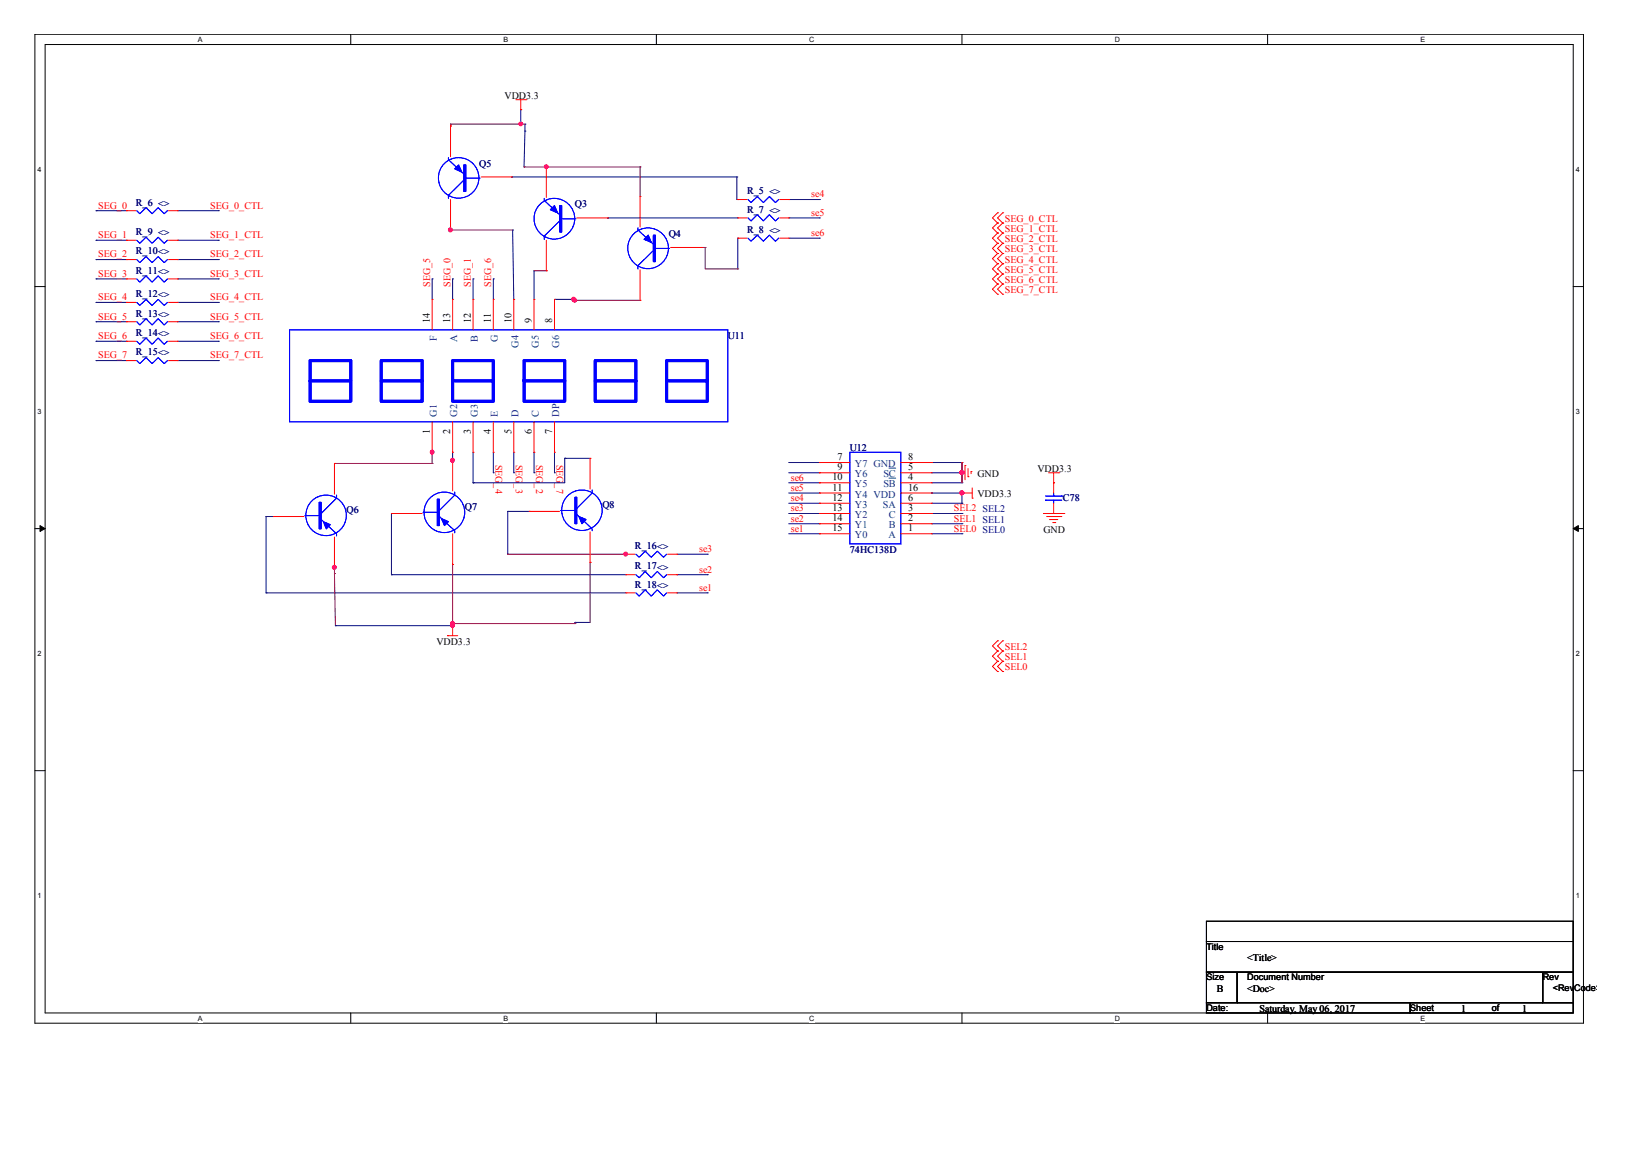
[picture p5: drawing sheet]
<svg xmlns="http://www.w3.org/2000/svg" width="297mm" height="210mm" viewBox="0 0 297 210" stroke-linecap="round" stroke-linejoin="round" font-family="sans-serif">
<path d="M6.3 6.2h281.9v179.9h-281.9zM8.2 8.1h278.1v176.1h-278.1z" fill="none" stroke="#000" stroke-width=".18"/>
<g fill="#fff">
<path d="M36 6.4h.8v1.5h-.8z"/>
<path d="M36 184.5h.8v1.4h-.8z"/>
</g>
<path d="M63.8 6.2v1.9M63.8 184.2v1.9" fill="none" stroke="#000" stroke-width=".18"/>
<g fill="#fff">
<path d="M91.7 6.4h.8v1.5h-.8z"/>
<path d="M91.7 184.5h.8v1.4h-.8z"/>
</g>
<path d="M119.5 6.2v1.9M119.5 184.2v1.9" fill="none" stroke="#000" stroke-width=".18"/>
<g fill="#fff">
<path d="M147.3 6.4h.9v1.5h-.9z"/>
<path d="M147.3 184.5h.9v1.4h-.9z"/>
</g>
<path d="M175.1 6.2v1.9M175.1 184.2v1.9" fill="none" stroke="#000" stroke-width=".18"/>
<g fill="#fff">
<path d="M202.9 6.4h.9v1.5h-.9z"/>
<path d="M202.9 184.5h.9v1.4h-.9z"/>
</g>
<path d="M230.7 6.2v1.9M230.7 184.2v1.9" fill="none" stroke="#000" stroke-width=".18"/>
<g fill="#fff">
<path d="M258.5 6.4h.9v1.5h-.9z"/>
<path d="M258.5 184.5h.9v1.4h-.9z"/>
<path d="M6.8 30.1h.7v1.5h-.7z"/>
<path d="M286.8 30.1h.7v1.5h-.7z"/>
<path d="M6.8 74.1h.7v1.5h-.7z"/>
<path d="M286.8 74.1h.7v1.5h-.7z"/>
</g>
<path d="M6.3 52.1h1.9M286.3 52.1h1.9" fill="none" stroke="#000" stroke-width=".18"/>
<g fill="#fff">
<path d="M6.8 118.2h.7v1.4h-.7z"/>
<path d="M286.8 118.2h.7v1.4h-.7z"/>
</g>
<path d="M6.3 96.2h1.9M286.3 96.2h1.9" fill="none" stroke="#000" stroke-width=".18"/>
<g fill="#000" stroke="#000" stroke-width=".18">
<path d="M7.3 95.6l.9 .6-.9 .5z" fill-rule="evenodd"/>
<path d="M286.3 96.2l1-.6v1.1z" fill-rule="evenodd"/>
</g>
<g fill="#fff">
<path d="M6.8 162.2h.7v1.5h-.7z"/>
<path d="M286.8 162.2h.7v1.5h-.7z"/>
</g>
<path d="M6.3 140.2h1.9M286.3 140.2h1.9M219.6 167.6h66.7v3.7h-66.7zM219.6 171.3h66.7v5.5h-66.7zM219.6 176.8h5.6v5.6h-5.6zM225.2 176.8h55.6v5.6h-55.6zM280.8 176.8h5.5v5.6h-5.5zM219.6 182.4h37.1v1.8h-37.1zM256.7 182.4h29.6v1.8h-29.6z" fill="none" stroke="#000" stroke-width=".18"/>
<g fill="none" stroke="#000080" stroke-width=".18">
<path d="M94.8 20h.1M94.8 20v2.6M17.5 38.3h.1M17.5 38.3h5.5M32.3 38.3h7.5M39.8 38.3h.1M93.1 32.2h.1M93.1 32.2h41M95.5 23.8h.1M95.5 22.6h.1M95.5 23.8l-.1 6.6M95.5 22.6v1.2"/>
<path d="M110.6 39.6h.1M110.6 39.6h23.7M134.1 32.2h.1M134.1 32.2v4.1M143.6 39.6h5.5M143.6 36.3h5.5M149.1 39.6h.1M149.1 36.3h.1M17.5 43.7h.1M17.5 47.2h.1M17.5 50.7h.1M17.5 55h.1"/>
<path d="M17.5 58.5h.1M17.5 50.7h5.5M17.5 47.2h5.5M17.5 43.7h5.5M17.5 55h5.5M17.5 58.5h5.5M32.3 50.7h7.5M32.3 47.2h7.5M32.3 43.7h7.5M32.3 55h7.5M32.3 58.5h7.5M39.8 50.7h.1"/>
<path d="M39.8 47.2h.1M39.8 43.7h.1M39.8 55h.1M39.8 58.5h.1M78.7 50.7h.1M78.7 50.7v3.8M82.4 50.7h.1M82.4 50.7v3.8M86.1 50.7h.1M86.1 50.7v3.8M89.8 50.7h.1M89.8 50.7v3.8"/>
<path d="M93.3 41.8h.1M93.3 41.8l.2 12.7M97.2 49.2h.1M97.2 49.2v5.3M100.9 54.5h3.7M104.4 54.5h.1M104.6 54.5h.1M134.3 43.3h.1M134.3 43.3v5.6M143.6 43.3h5.5M149.1 43.3h.1M17.5 62.1h.1"/>
<path d="M17.5 65.6h.1M17.5 62.1h5.5M17.5 65.6h5.5M32.3 62.1h7.5M32.3 65.6h7.5M39.8 62.1h.1M39.8 65.6h.1M48.4 94h.1M48.4 94v13.8M48.4 94h1.3M71.2 93.4h.1M71.2 93.4v11.1"/>
<path d="M82.4 83.7h.1M82.4 82.3v1.8M86.1 87.8h.1M86.1 82.3v5.5M89.8 86h.1M89.8 82.3v3.7M92.4 93h.1M92.4 93h3.9M92.4 93v7.8M93.5 86h.1M93.5 82.3v3.7M96.3 93h.1"/>
<path d="M97.2 86h.1M97.2 82.3v3.7M100.9 86h.1M100.9 82.3v3.7M102.8 83.4h.1M102.8 83.4v4.4h-16.7M102.8 83.4h4.6M143.6 84.1h5.5M143.6 86h5.5M143.6 87.8h5.5M143.6 95.3h5.5M143.6 93.4h5.5"/>
<path d="M143.6 97.1h5.5M143.6 89.7h5.5M143.6 91.5h5.5M149.1 84.1h.1M149.1 86h.1M149.1 87.8h.1M149.1 89.7h.1M149.1 91.5h.1M149.1 93.4h.1M149.1 95.3h.1M149.1 97.1h.1M169.5 86h.1"/>
<path d="M169.5 89.7h.1M169.5 84.1h5.6M169.5 86h5.6M169.5 87.8h5.6M169.5 95.3h5.6M169.5 93.4h5.6M169.5 97.1h5.6M169.5 89.7h5.6M169.5 91.5h5.6M175.1 87.8h.1M175.1 95.3h.1M175.1 93.4h.1"/>
<path d="M175.1 97.1h.1M175.1 86h.1M175.1 84.1h.1M175.1 91.5h.1M175.1 89.7h.1M175.1 84.1v3.7M175.1 89.7v1.8M48.4 107.8h.1M48.4 107.8h65.5M61 113.8h.1M61 113.8h21.4M71.2 104.5h.1"/>
<path d="M71.2 104.5h42.7M104.6 113.2h.1M104.6 113.2h2.8M123.2 107.8h5.5M123.2 100.8h5.5M123.2 104.5h5.5M128.7 100.8h.1M128.7 107.8h.1M128.7 104.5h.1"/>
</g>
<g fill="#f0f" stroke="#f0f" stroke-width=".18">
<circle cx="82.4" cy="83.7" r=".37"/>
<circle cx="175.1" cy="85.9" r=".36"/>
<circle cx="175.1" cy="89.6" r=".37"/>
<circle cx="99.4" cy="30.3" r=".36"/>
<circle cx="104.6" cy="54.6" r=".34"/>
<circle cx="104.4" cy="54.4" r=".37"/>
<circle cx="82" cy="41.8" r=".37"/>
<circle cx="94.8" cy="22.5" r=".34"/>
<circle cx="60.8" cy="103.2" r=".37"/>
<circle cx="78.6" cy="82.2" r=".35"/>
<circle cx="82.4" cy="113.8" r=".36"/>
<circle cx="113.9" cy="100.8" r=".35"/>
<circle cx="82.4" cy="113.4" r=".37"/>
</g>
<g fill="none" stroke="#800040" stroke-width=".18">
<path d="M82 22.6h.1M82 22.9h.1M82 22.6h13.5M82 22.6v.3M94.8 22.6h.1M95.4 30.4h.1M95.4 30.4h21.1M99.4 30.4h.1M116.5 30.4h.1M116.5 30.4v5.3M134.1 36.3h.2M134.3 36.3h.1"/>
<path d="M81.8 41.8h.1M81.8 41.8h11.5M82 41.8h.1M97.2 49.2h2.2M99.4 49.2h.1M104.4 54.6h.1M104.4 54.6h12.1M104.4 54.5v.1M104.6 54.6h.1M104.6 54.5v.1M127.6 45h.1M127.6 45h.8"/>
<path d="M128.4 45h.1M128.4 45v3.9h5.9M134.3 48.9h.1M60.9 84.3h.1M60.9 84.3h17.8M78.7 82.3h.1M78.7 84.3h.1M78.7 82.1v2.2M60.7 103.2h.1M60.7 103.2h.2M60.9 104.3h.1M60.9 103.2h.1"/>
<path d="M60.9 104.3l.1 9.5M60.9 103.2v1.1M82.4 113.4h.1M82.4 113.8h.1M82.4 102.7v11.1M82.4 113.4h22.2M92.4 100.8h.1M92.4 100.8h21.7M104.6 113.4h.1M104.6 113.2v.2M107.4 102.3h.1M107.4 102.3v10.9"/>
<path d="M113.9 100.8h.1"/>
</g>
<g fill="none" stroke="#f00" stroke-width=".18">
<path d="M93.9 18.1h1.8M94.8 20h.1M94.8 18.1v1.9M95.7 18.1h.1M23 38.3h.1M23 38.3h1.7M30.6 38.3h1.7M32.3 38.3h.1M82 22.9h.1M82 22.9v5.6M82 36.3v5.5M87.6 32.2h5.5"/>
<path d="M93.1 32.2h.1M99.4 30.4h.1M99.4 30.4v5.5M105 39.6h5.6M110.6 39.6h.1M116.5 35.7h.1M116.5 35.7v5.6M134.3 39.6h.1M134.3 36.3h.1M134.3 39.6h1.7M134.3 36.3h1.7M141.9 39.6h1.7"/>
<path d="M141.9 36.3h1.7M143.6 39.6h.1M143.6 36.3h.1M181.6 38.7h.1M181.6 38.7l-1 .9 1 1M182.5 38.7h.1M182.5 38.7l-.9 .9 .9 1M23 47.2h.1M23 43.7h.1M23 55h.1M23 58.5h.1M23 50.7h.1"/>
<path d="M23 47.2h1.7M23 43.7h1.7M23 55h1.7M23 58.5h1.7M23 50.7h1.7M30.6 47.2h1.7M30.6 43.7h1.7M30.6 55h1.7M30.6 58.5h1.7M30.6 50.7h1.7M32.3 47.2h.1M32.3 43.7h.1"/>
<path d="M32.3 55h.1M32.3 58.5h.1M32.3 50.7h.1M78.7 54.5h.1M78.7 54.5v5.5M82 41.8h.1M82.4 54.5h.1M82.4 54.5v5.5M86.1 54.5h.1M86.1 54.5v5.5M89.8 54.5h.1M89.8 54.5v5.5"/>
<path d="M93.5 54.5h.1M93.5 54.5v5.5M97.2 54.5h.1M97.2 54.5v5.5M99.4 49.2h.1M99.4 43.7v5.5M100.9 54.5h.1M100.9 54.5v5.5M116.5 54.6h.1M116.5 49.1v5.5M122 45h5.6M127.6 45h.1"/>
<path d="M134.3 43.3h.1M134.3 43.3h1.7M141.9 43.3h1.7M143.6 43.3h.1M181.6 40.6h.1M181.6 42.4h.1M181.6 44.3h.1M181.6 46.1h.1M181.6 48h.1M181.6 49.8h.1M181.6 51.7h.1M181.6 53.5h.1"/>
<path d="M181.6 42.4l-1 .9 1 1M181.6 44.3l-1 .9 1 .9M181.6 46.1l-1 .9 1 1M181.6 48l-1 .9 1 .9M181.6 40.6l-1 .9 1 .9M181.6 51.7l-1 .9 1 .9M181.6 49.8l-1 .9 1 1M182.5 40.6h.1M182.5 44.3h.1M182.5 42.4h.1M182.5 46.1h.1M182.5 48h.1"/>
<path d="M182.5 49.8h.1M182.5 53.5h.1M182.5 51.7h.1M182.5 42.4l-.9 .9 .9 1M182.5 44.3l-.9 .9 .9 .9M182.5 46.1l-.9 .9 .9 1M182.5 48l-.9 .9 .9 .9M182.5 40.6l-.9 .9 .9 .9M182.5 51.7l-.9 .9 .9 .9M182.5 49.8l-.9 .9 .9 1M23 65.6h.1M23 62.1h.1"/>
<path d="M23 65.6h1.7M23 62.1h1.7M30.6 65.6h1.7M30.6 62.1h1.7M32.3 65.6h.1M32.3 62.1h.1M78.7 76.7v5.6M82.4 76.7v5.6M86.1 76.7v5.6M89.8 76.7v5.6M93.5 76.7v5.6M97.2 76.7v5.6"/>
<path d="M100.9 76.7v5.6M49.7 94h.1M49.7 94h5.6M60.9 84.3h.1M60.9 84.3v5.6M60.9 97.7v5.5M71.2 93.4h.1M71.2 93.4h5.6M78.7 82.3h.1M82.4 83.7h.1M82.4 82.3h.1M82.4 83.7v5.6"/>
<path d="M82.4 97.1v5.6M86.1 82.3h.1M89.8 82.3h.1M93.5 82.3h.1M96.3 93h.1M96.3 93h5.6M97.2 82.3h.1M100.9 82.3h.1M107.4 83.4h.1M107.4 83.4v5.6M107.4 96.7v5.6M149.1 84.1h.1"/>
<path d="M149.1 86h.1M149.1 87.8h.1M149.1 89.7h.1M149.1 91.5h.1M149.1 93.4h.1M149.1 95.3h.1M149.1 97.1h.1M149.1 86h5.6M149.1 93.4h5.6M149.1 89.7h5.6M149.1 84.1h5.6M149.1 87.8h5.6"/>
<path d="M149.1 91.5h5.6M149.1 95.3h5.6M149.1 97.1h5.6M164 86h5.5M164 93.4h5.5M164 89.7h5.5M164 84.1h5.5M164 87.8h5.5M164 91.5h5.5M164 95.3h5.5M164 97.1h5.5M169.5 97.1h.1"/>
<path d="M169.5 95.3h.1M169.5 93.4h.1M169.5 91.5h.1M169.5 89.7h.1M169.5 87.8h.1M169.5 86h.1M169.5 84.1h.1M175.1 89.7h.1M175.1 84.1h.1M175.1 89.7h1.9M175.1 84.1v3.7M175.6 84.7h.1"/>
<path d="M175.6 84.7v2.6M176.2 86.7h.1M176.2 85.2v1.5M176.7 85.8h.1M176.7 85.8v.4M177 90.6h.1M177 88.7v1.9M189.9 93.4h3.7M190.5 94h2.6M190.8 86h1.9M191.1 94.5h.1M191.1 94.5h1.4"/>
<path d="M191.6 95.1h.4M191.8 87.8h.1M191.8 93.4h.1M191.8 86v3.7M191.8 91.5v1.9M192 95.1h.1M192.7 86h.1M193.1 94h.1M193.6 93.4h.1M60.9 103.2h.1M81.4 115.6h.1M81.4 115.6h1.9"/>
<path d="M82.4 113.8h.1M82.4 102.7h.1M82.4 113.8v1.8M107.4 102.3h.1M113.9 100.8h.1M113.9 107.8h.1M113.9 104.5h.1M113.9 100.8h1.7M113.9 107.8h1.7M113.9 104.5h1.7M121.5 100.8h1.7M121.5 107.8h1.7"/>
<path d="M121.5 104.5h1.7M123.2 100.8h.1M123.2 107.8h.1M123.2 104.5h.1M181.6 116.6h.1M181.6 118.4h.1M181.6 116.6l-1 .9 1 .9M181.6 118.4l-1 1 1 .9M182.5 118.4h.1M182.5 116.6h.1M182.5 116.6l-.9 .9 .9 .9M182.5 118.4l-.9 1 .9 .9"/>
<path d="M181.6 120.3h.1M181.6 122.1h.1M181.6 120.3l-1 .9 1 .9M182.5 120.3h.1M182.5 122.1h.1M182.5 120.3l-.9 .9 .9 .9"/>
</g>
<g fill="none" stroke="#00f" stroke-width=".18">
<path d="M24.9 38.3l.5 .6 1.2-1.1 1.1 1.1 1.1-1.1 1.1 1.1 .6-.6M81.6 28.7v.4l2.8 2.5M84.4 32.8l-2.8 2.7v.6M84.8 32.4h2.6M99.1 36.1v.4l2.8 2.5M102.2 39.8h2.6M136.1 39.6l.6 .6 1.1-1.2 1.1 1.2 1.1-1.2 1.1 1.2 .6-.6M136.1 36.3l.6 .5 1.1-1.1 1.1 1.1 1.1-1.1 1.1 1.1 .6-.5M24.9 47.2l.5 .6 1.2-1.1 1.1 1.1 1.1-1.1 1.1 1.1 .6-.6M24.9 43.7l.5 .6 1.2-1.1 1.1 1.1 1.1-1.1 1.1 1.1 .6-.6M24.9 55l.5 .6 1.2-1.1 1.1 1.1 1.1-1.1 1.1 1.1 .6-.6M24.9 58.5l.5 .6 1.2-1.1 1.1 1.1 1.1-1.1 1.1 1.1 .6-.6"/>
<path d="M24.9 50.7l.5 .6 1.2-1.1 1.1 1.1 1.1-1.1 1.1 1.1 .6-.6M101.9 40.2l-2.8 2.7v.6M116.1 41.5v.3l2.8 2.6M118.9 45.6l-2.8 2.7v.6M119.3 45.2h2.6M136.1 43.3l.6 .6 1.1-1.1 1.1 1.1 1.1-1.1 1.1 1.1 .6-.6M24.9 65.6l.5 .5 1.2-1.1 1.1 1.1 1.1-1.1 1.1 1.1 .6-.5M24.9 62.1l.5 .5 1.2-1.1 1.1 1.1 1.1-1.1 1.1 1.1 .6-.5M52.7 60h79.8v16.7h-79.8zM55.5 93.8h2.6M58.5 94.5l2.8 2.6v.4M61.3 90.1v.5l-2.8 2.8"/>
<path d="M77 93.2h2.6M80 94l2.8 2.5v.4M82.8 89.5v.6l-2.8 2.8M102 92.9h2.6M105 93.6l2.8 2.6v.3M107.8 89.1v.6l-2.8 2.8M154.7 82.3h9.3v16.6h-9.3zM190.3 91h.1M190.3 90.2h3M190.3 91h3M191.8 89.7v.5M191.8 91v.5"/>
<path d="M193.3 90.2h.1M115.7 100.8l.6 .6 1.1-1.1 1.1 1.1 1.1-1.1 1.2 1.1 .5-.6M115.7 107.8l.6 .6 1.1-1.1 1.1 1.1 1.1-1.1 1.2 1.1 .5-.6M115.7 104.5l.6 .6 1.1-1.2 1.1 1.2 1.1-1.2 1.2 1.2 .5-.6"/>
<circle cx="83.5" cy="32.4" r="3.7"/>
<circle cx="100.9" cy="39.8" r="3.7"/>
<circle cx="118" cy="45.2" r="3.7"/>
<circle cx="59.3" cy="93.7" r="3.7"/>
<circle cx="80.9" cy="93.2" r="3.7"/>
<circle cx="105.9" cy="92.8" r="3.7"/>
</g>
<g fill="#00f" stroke="#00f" stroke-width=".18">
<path d="M118.9 42.8h.4v4.8h-.4z" fill-rule="evenodd"/>
<path d="M118 42.8l.5 1.3-1.3-.6z" fill-rule="evenodd"/>
<path d="M118.9 42.8h.4v4.8h-.4z" fill-rule="evenodd"/>
<path d="M118 42.8l.5 1.3-1.3-.6z" fill-rule="evenodd"/>
<path d="M101.9 37.4h.3v4.8h-.3z" fill-rule="evenodd"/>
<path d="M100.9 37.4l.6 1.3-1.3-.5z" fill-rule="evenodd"/>
<path d="M101.9 37.4h.3v4.8h-.3z" fill-rule="evenodd"/>
<path d="M100.9 37.4l.6 1.3-1.3-.5z" fill-rule="evenodd"/>
<path d="M79.6 90.8h.4v4.8h-.4z" fill-rule="evenodd"/>
<path d="M80.3 94.3l1.3 .6-.7 .7z" fill-rule="evenodd"/>
<path d="M79.6 90.8h.4v4.8h-.4z" fill-rule="evenodd"/>
<path d="M80.3 94.3l1.3 .6-.7 .7z" fill-rule="evenodd"/>
<path d="M58.1 91.4h.4v4.8h-.4z" fill-rule="evenodd"/>
<path d="M58.8 94.9l1.3 .5-.7 .8z" fill-rule="evenodd"/>
<path d="M58.1 91.4h.4v4.8h-.4z" fill-rule="evenodd"/>
<path d="M58.8 94.9l1.3 .5-.7 .8z" fill-rule="evenodd"/>
<path d="M84.4 30h.4v4.8h-.4z" fill-rule="evenodd"/>
<path d="M83.5 30l.5 1.3-1.2-.6z" fill-rule="evenodd"/>
<path d="M84.4 30h.4v4.8h-.4z" fill-rule="evenodd"/>
<path d="M83.5 30l.5 1.3-1.2-.6z" fill-rule="evenodd"/>
<path d="M104.6 90.4h.4v4.9h-.4z" fill-rule="evenodd"/>
<path d="M105.4 94l1.3 .5-.8 .8z" fill-rule="evenodd"/>
<path d="M104.6 90.4h.4v4.9h-.4z" fill-rule="evenodd"/>
<path d="M105.4 94l1.3 .5-.8 .8z" fill-rule="evenodd"/>
</g>
<path d="M161.8 87h1.2M161.8 85.1h1.2" fill="none" stroke="#004080" stroke-width=".18"/>
<path d="M56.4 65.6h7.4v7.4h-7.4zM56.4 69.3h7.4M69.4 69.3h7.4v3.7h-7.4v-7.4h7.4v3.7M82.4 69.3h7.4v3.7h-7.4v-7.4h7.4v3.7M95.4 69.3h7.4v3.7h-7.4v-7.4h7.4v3.7M108.3 69.3h7.4v3.7h-7.4v-7.4h7.4v3.7M121.3 69.3h7.4v3.7h-7.4v-7.4h7.4v3.7" fill="none" stroke="#00f" stroke-width=".55"/>
<g font-size="1.9">
<text x="78.2" y="58.7" transform="rotate(-90 78.2 58.7)">14</text>
<text x="82" y="58.7" transform="rotate(-90 82 58.7)">13</text>
<text x="85.7" y="58.7" transform="rotate(-90 85.7 58.7)">12</text>
<text x="89.4" y="58.7" transform="rotate(-90 89.4 58.7)">11</text>
<text x="93.1" y="58.7" transform="rotate(-90 93.1 58.7)">10</text>
<text x="96.8" y="58.7" transform="rotate(-90 96.8 58.7)">9</text>
<text x="100.5" y="58.7" transform="rotate(-90 100.5 58.7)">8</text>
<text x="78.2" y="79" transform="rotate(-90 78.2 79)">1</text>
<text x="82" y="79" transform="rotate(-90 82 79)">2</text>
<text x="85.7" y="79" transform="rotate(-90 85.7 79)">3</text>
<text x="89.4" y="79" transform="rotate(-90 89.4 79)">4</text>
<text x="93.1" y="79" transform="rotate(-90 93.1 79)">5</text>
<text x="96.8" y="79" transform="rotate(-90 96.8 79)">6</text>
<text x="100.5" y="79" transform="rotate(-90 100.5 79)">7</text>
<text x="152.4" y="83.7">7</text>
<text x="165.3" y="83.7">8</text>
<text x="151.5" y="87.4">10</text>
<text x="151.5" y="89.3">11</text>
<text x="152.4" y="85.6">9</text>
<text x="165.3" y="89.3">16</text>
<text x="165.3" y="87.4">4</text>
<text x="165.3" y="85.6">5</text>
<text x="151.5" y="91.1">12</text>
<text x="151.5" y="93">13</text>
<text x="151.5" y="94.8">14</text>
<text x="165.3" y="91.1">6</text>
<text x="165.3" y="94.8">2</text>
<text x="165.3" y="93">3</text>
<text x="151.5" y="96.7">15</text>
<text x="165.3" y="96.7">1</text>
</g>
<g font-size="1.9" fill="#004080">
<text x="79.5" y="62" transform="rotate(-90 79.5 62)">F</text>
<text x="83.2" y="62.3" transform="rotate(-90 83.2 62.3)">A</text>
<text x="87" y="62.2" transform="rotate(-90 87 62.2)">B</text>
<text x="90.6" y="62.3" transform="rotate(-90 90.6 62.3)">G</text>
<text x="94.4" y="63.2" transform="rotate(-90 94.4 63.2)">G4</text>
<text x="98" y="63.2" transform="rotate(-90 98 63.2)">G5</text>
<text x="101.8" y="63.2" transform="rotate(-90 101.8 63.2)">G6</text>
<text x="79.5" y="75.8" transform="rotate(-90 79.5 75.8)">G1</text>
<text x="83.2" y="75.8" transform="rotate(-90 83.2 75.8)">G2</text>
<text x="87" y="75.8" transform="rotate(-90 87 75.8)">G3</text>
<text x="90.6" y="75.8" transform="rotate(-90 90.6 75.8)">E</text>
<text x="94.4" y="75.8" transform="rotate(-90 94.4 75.8)">D</text>
<text x="98" y="75.8" transform="rotate(-90 98 75.8)">C</text>
<text x="101.8" y="75.8" transform="rotate(-90 101.8 75.8)">DP</text>
<text x="155.6" y="85">Y7 GND</text>
<text x="155.6" y="86.8">Y6</text>
<text x="155.6" y="88.7">Y5</text>
<text x="160.8" y="88.7">SB</text>
<text x="160.8" y="86.8">SC</text>
<text x="155.6" y="90.5">Y4 VDD</text>
<text x="155.6" y="92.4">Y3</text>
<text x="155.6" y="94.2">Y2</text>
<text x="160.7" y="92.4">SA</text>
<text x="161.8" y="94.2">C</text>
<text x="155.6" y="96.1">Y1</text>
<text x="155.6" y="97.9">Y0</text>
<text x="161.7" y="97.9">A</text>
<text x="161.8" y="96.1">B</text>
</g>
<g font-size="1.8">
<text x="91.8" y="17.9">VDD3.3</text>
<text x="177.9" y="86.7">GND</text>
<text x="188.8" y="85.8">VDD3.3</text>
<text x="177.9" y="90.4">VDD3.3</text>
<text x="189.9" y="96.9">GND</text>
<text x="79.4" y="117.3">VDD3.3</text>
<text x="227" y="174.8">&lt;Title&gt;</text>
<text x="221.4" y="180.4">B</text>
<text x="227" y="180.4">&lt;Doc&gt;</text>
<text x="229.2" y="184">Saturday, May 06, 2017</text>
<text x="265.9" y="184">1</text>
<text x="277.1" y="184">1</text>
</g>
<g font-size="1.8" fill="#000080">
<text x="87.2" y="30.3">Q5</text>
<text x="136" y="35.3">R_5 &lt;&gt;</text>
<text x="24.7" y="37.4">R_6 &lt;&gt;</text>
<text x="104.6" y="37.7">Q3</text>
<text x="136" y="38.7">R_7 &lt;&gt;</text>
<text x="24.7" y="46.3">R_10&lt;&gt;</text>
<text x="24.7" y="42.8">R_9 &lt;&gt;</text>
<text x="121.7" y="43.1">Q4</text>
<text x="136" y="42.4">R_8 &lt;&gt;</text>
<text x="24.7" y="49.8">R_11&lt;&gt;</text>
<text x="24.7" y="54.1">R_12&lt;&gt;</text>
<text x="24.7" y="57.6">R_13&lt;&gt;</text>
<text x="24.7" y="64.6">R_15&lt;&gt;</text>
<text x="24.7" y="61.1">R_14&lt;&gt;</text>
<text x="132.5" y="61.7">U11</text>
<text x="154.7" y="82.1">U12</text>
<text x="63.1" y="93.4">Q6</text>
<text x="84.6" y="92.8">Q7</text>
<text x="109.6" y="92.4">Q8</text>
<text x="193.5" y="91.2">C78</text>
<text x="115.6" y="99.9">R_16&lt;&gt;</text>
<text x="154.7" y="100.6">74HC138D</text>
<text x="115.6" y="106.9">R_18&lt;&gt;</text>
<text x="115.6" y="103.6">R_17&lt;&gt;</text>
</g>
<g font-size="1.8" fill="#f00">
<text x="147.7" y="35.9">se4</text>
<text x="17.9" y="37.9">SEG_0</text>
<text x="38.3" y="37.9">SEG_0_CTL</text>
<text x="147.7" y="39.3">se5</text>
<text x="182.9" y="40.4">SEG_0_CTL</text>
<text x="17.9" y="43.3">SEG_1</text>
<text x="17.9" y="46.8">SEG_2</text>
<text x="38.3" y="46.8">SEG_2_CTL</text>
<text x="38.3" y="43.3">SEG_1_CTL</text>
<text x="147.7" y="42.9">se6</text>
<text x="182.9" y="44">SEG_2_CTL</text>
<text x="182.9" y="45.9">SEG_3_CTL</text>
<text x="182.9" y="47.8">SEG_4_CTL</text>
<text x="182.9" y="42.2">SEG_1_CTL</text>
<text x="17.9" y="50.3">SEG_3</text>
<text x="38.3" y="50.3">SEG_3_CTL</text>
<text x="78.3" y="52.2" transform="rotate(-90 78.3 52.2)">SEG_5</text>
<text x="82" y="52.2" transform="rotate(-90 82 52.2)">SEG_0</text>
<text x="85.7" y="52.2" transform="rotate(-90 85.7 52.2)">SEG_1</text>
<text x="89.4" y="52.2" transform="rotate(-90 89.4 52.2)">SEG_6</text>
<text x="182.9" y="49.6">SEG_5_CTL</text>
<text x="182.9" y="53.3">SEG_7_CTL</text>
<text x="182.9" y="51.5">SEG_6_CTL</text>
<text x="17.9" y="54.6">SEG_4</text>
<text x="17.9" y="58.1">SEG_5</text>
<text x="38.3" y="54.6">SEG_4_CTL</text>
<text x="38.3" y="58.1">SEG_5_CTL</text>
<text x="17.9" y="61.7">SEG_6</text>
<text x="17.9" y="65.2">SEG_7</text>
<text x="38.3" y="61.7">SEG_6_CTL</text>
<text x="38.3" y="65.2">SEG_7_CTL</text>
<text x="90.2" y="84.5" transform="rotate(90 90.2 84.5)">SEG</text>
<text x="90.2" y="87.9" transform="rotate(90 90.2 87.9)">_4</text>
<text x="93.9" y="84.5" transform="rotate(90 93.9 84.5)">SEG</text>
<text x="93.9" y="87.9" transform="rotate(90 93.9 87.9)">_3</text>
<text x="97.6" y="84.5" transform="rotate(90 97.6 84.5)">SEG</text>
<text x="97.6" y="87.9" transform="rotate(90 97.6 87.9)">_2</text>
<text x="101.3" y="84.5" transform="rotate(90 101.3 84.5)">SEG</text>
<text x="101.3" y="87.9" transform="rotate(90 101.3 87.9)">_7</text>
<text x="143.9" y="87.4">se6</text>
<text x="143.9" y="89.3">se5</text>
<text x="143.9" y="91.2">se4</text>
<text x="143.9" y="93">se3</text>
<text x="143.9" y="94.9">se2</text>
<text x="173.6" y="94.9">SEL1 SEL1</text>
<text x="173.6" y="93">SEL2 SEL2</text>
<text x="127.3" y="100.4">se3</text>
<text x="143.9" y="96.7">se1</text>
<text x="173.6" y="96.7">SEL0 SEL0</text>
<text x="127.3" y="107.5">se1</text>
<text x="127.3" y="104.2">se2</text>
<text x="182.9" y="118.2">SEL2</text>
<text x="182.9" y="120.1">SEL1</text>
<text x="182.9" y="121.9">SEL0</text>
</g>
<g font-size="1.7">
<text x="219.6" y="172.7">Title</text>
<text x="219.6" y="178.3">Size</text>
<text x="227" y="178.3">Document Number</text>
<text x="280.8" y="178.3">Rev</text>
<text x="219.6" y="183.9">Date:</text>
<text x="256.7" y="183.9">Sheet</text>
<text x="271.5" y="183.9">of</text>
<text x="282.6" y="180.2">&lt;Rev</text>
<text x="286.5" y="180.2">Code&gt;</text>
</g>
<g font-size="1.3">
<text x="36" y="7.6">A</text>
<text x="91.7" y="7.6">B</text>
<text x="147.3" y="7.6">C</text>
<text x="202.9" y="7.6">D</text>
<text x="258.5" y="7.6">E</text>
<text x="6.8" y="31.3">4</text>
<text x="286.8" y="31.3">4</text>
<text x="6.8" y="75.3">3</text>
<text x="286.8" y="75.3">3</text>
<text x="6.8" y="119.4">2</text>
<text x="286.8" y="119.4">2</text>
<text x="6.8" y="163.4">1</text>
<text x="286.8" y="163.4">1</text>
<text x="36" y="185.6">A</text>
<text x="91.7" y="185.6">B</text>
<text x="147.3" y="185.6">C</text>
<text x="202.9" y="185.6">D</text>
<text x="258.5" y="185.6">E</text>
</g>
</svg>
